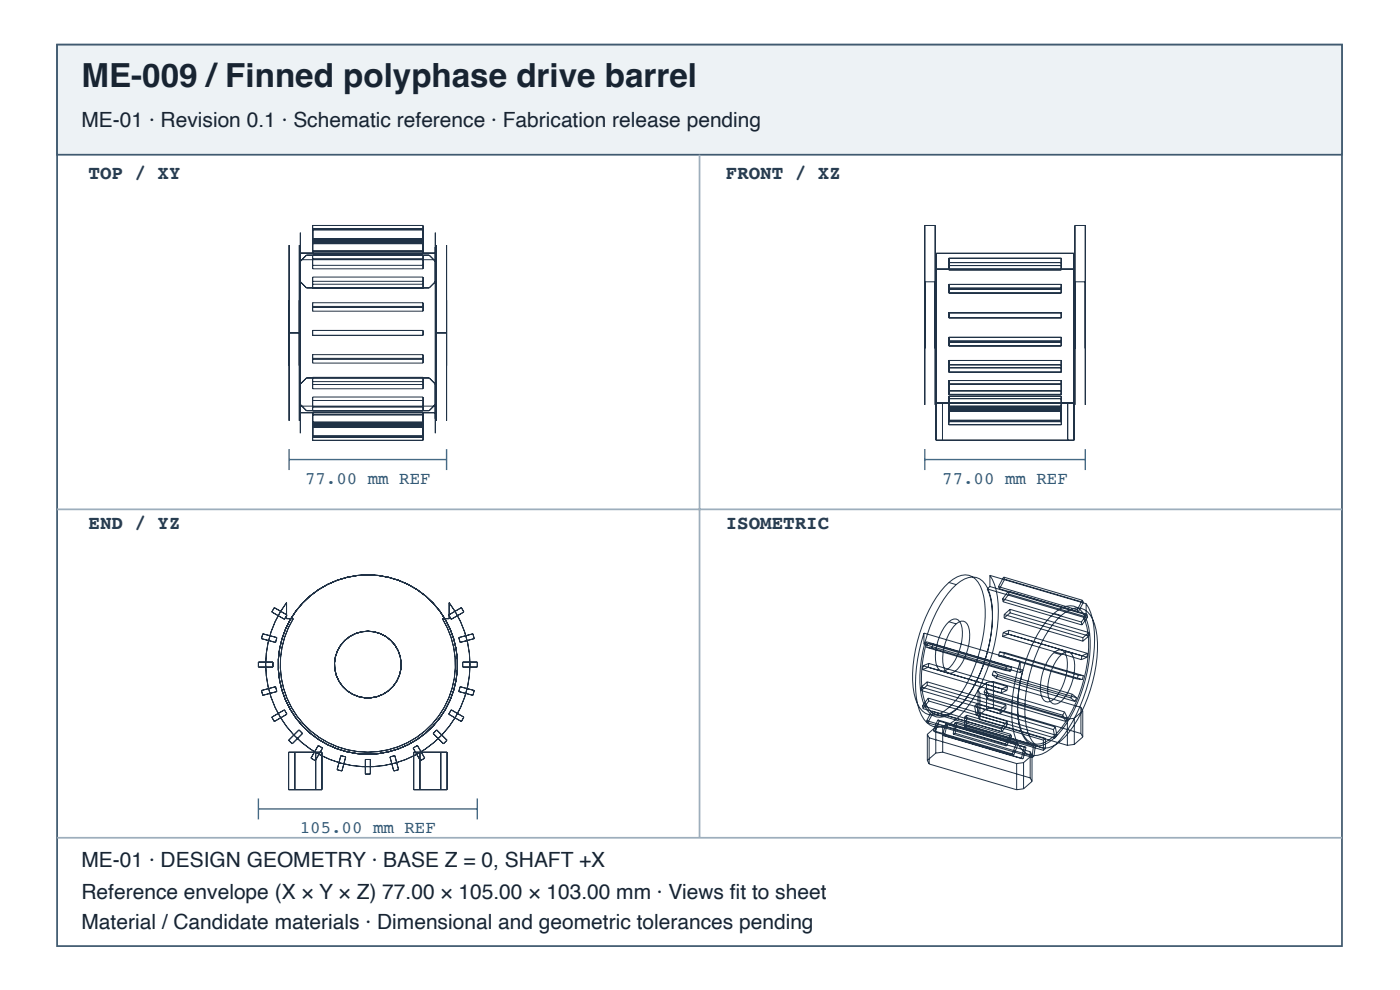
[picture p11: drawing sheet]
<svg xmlns="http://www.w3.org/2000/svg" width="297mm" height="210mm" viewBox="0 0 297 210" stroke-linecap="round" stroke-linejoin="round" font-family="sans-serif">
<path d="M12.1 9.5h272.6v191.1h-272.6z" fill="none" stroke="#405a70" stroke-width=".37"/>
<path d="M12.1 9.5h272.6v23.3h-272.6z" fill="#edf2f5"/>
<path d="M12.1 9.5h272.6v23.3h-272.6z" fill="none" stroke="#405a70" stroke-width=".37"/>
<path d="M148.4 32.8v144.8M12.1 108h272.6M12.1 177.6h272.6" fill="none" stroke="#9daebc" stroke-width=".37"/>
<g fill="none" stroke="#203246" stroke-width=".21">
<path d="M61.3 52v37.2zM63.5 52v37.2zM63.7 53.7v-4.4v42.5v-4.3M63.7 55.1v-2.7v36.4v-2.7M63.7 53.7h28.7M63.7 53.7v1.4M63.7 55.1h28.7M65 54.1h26.1l1.3 1.3v4.3l-1.3 1.3h-26.1l-1.3-1.3v-4.3zM66.3 47.8h23.5v5.9h-23.5zM66.3 54.1v2.9h23.5v-2.9M66.3 58.7h23.5v2.5h-23.5zM66.3 59.6h23.5"/>
<path d="M66.3 56.3h23.5M66.3 54.8h23.5M66.3 53.2h23.5M66.3 50.6h23.5M66.3 51.1h23.5M66.3 51.4h23.5M66.3 48.4h23.5M66.3 51.6h23.5M66.3 48.7h23.5M66.3 50.8h23.5M92.4 53.7v-4.4v42.5v-4.3M92.4 55.1v-2.7v36.4v-2.7"/>
<path d="M92.4 53.7v1.4M92.6 52v37.2zM94.7 52v37.2zM196.2 47.8v38zM196.2 59.7v14.2zM196.2 47.8h2.2M196.2 59.7h2.2M198.4 47.8v38zM198.4 59.7v14.2zM198.6 53.7v34.8zM198.6 57.1v28.3zM198.6 53.7h29.2"/>
<path d="M198.6 57.1h29.2M198.6 53.7v3.4M201.3 54.8h23.9v2.4h-23.9zM201.3 55.7h23.9M201.3 56.3h23.9M227.8 53.7v34.8zM227.8 57.1v28.3zM227.8 53.7v3.4M228 47.8v38zM228 59.7v14.2zM228 47.8h2.2M228 59.7h2.2"/>
<path d="M230.2 47.8v38zM230.2 59.7v14.2zM61.3 63.6v13.9zM61.3 70.6h2.2M63.5 63.6v13.9zM66.3 64.2h23.5v1.8h-23.5zM66.3 70.1h23.5v1h-23.5zM66.3 75.2h23.5v1.8h-23.5zM66.3 76h23.5M66.3 76.2h23.5M66.3 65h23.5M66.3 65.2h23.5"/>
<path d="M66.3 60.3h23.5M92.6 63.6v13.9zM92.6 70.6h2.1M94.7 63.6v13.9zM201.3 60.3h23.9v1.8h-23.9zM201.3 66.3h23.9v1.1h-23.9zM201.3 71.5h23.9v1.8h-23.9zM201.3 76.4h23.9v2.5h-23.9zM201.3 61.3h23.9M201.3 61.1h23.9M201.3 72.5h23.9M201.3 72.3h23.9"/>
<path d="M201.3 77.3h23.9M201.3 78h23.9M63.7 87.5h28.7M63.7 81.4l1.3-1.3h26.1l1.3 1.3v4.4l-1.3 1.3h-26.1l-1.3-1.3zM63.7 86.1v1.4M63.7 86.1h28.7M66.3 80h23.5v2.4h-23.5zM66.3 84.2h23.5v2.9h-23.5zM66.3 87.4h23.5v6h-23.5zM66.3 87.9h23.5M66.3 90.6h23.5M66.3 90h23.5"/>
<path d="M66.3 89.8h23.5M66.3 92.7h23.5M66.3 89.5h23.5M66.3 92.4h23.5M66.3 90.3h23.5M66.3 86.3h23.5M66.3 84.9h23.5M66.3 81.5h23.5M66.3 80.9h23.5M92.4 86.1v1.4M198.6 85.4h29.2v8h-29.2zM200 85.4v8"/>
<path d="M201.3 84h23.9v6h-23.9zM201.3 80.7h23.9v2.9h-23.9zM201.3 81.4h23.9M201.3 82.9h23.9M201.3 84.5h23.9M201.3 87.2h23.9M201.3 86.7h23.9M201.3 86.4h23.9M201.3 89.4h23.9M201.3 86.1h23.9M201.3 89.1h23.9M201.3 86.9h23.9"/>
<path d="M226.5 85.4v8M55.7 134.4l3 .8-.2 1-3-.8zM58.2 128.8l2.7 1.6-.6 .9-2.6-1.6zM60.8 127.8v3.4h1.4a18.6 18.6 0 0 0 15.8 28.3 18.6 18.6 0 0 0 15.9-28.3h1.4v-3.4a21.7 21.7 0 0 1-2.6 29.1 21.7 21.7 0 0 1-29.3 0 21.7 21.7 0 0 1-2.6-29.1zM95.2 130.4l2.7-1.6 .5 .9-2.7 1.6zM97.3 135.2l3-.8 .3 1-3 .8zM196 134.2l20.4 6M196 134.2v2.4M196 136.6l20.4 6M196.6 136.1l-.6 .5M196.6 136.1l20.4 6M196.6 137.2l1.1 .2"/>
<path d="M196.6 137.2l16.7 5M196.8 136.4l-.2 .8M196.8 136.4l1.1 .1M196.8 136.4l16.7 4.9M197.7 137.4l16.7 4.9M197.9 136.5l-.2 .9M197.9 136.5l16.7 5M200.4 124.4a5.6 5.6 0 0 1 5.1-2.4 5.2 5.2 0 0 1 3.2 4.5 30.7 30.7 0 0 1-4.8 20.4 10.3 10.3 0 0 1-5.2 4.6 3.4 3.4 0 0 1-4.1-2.3 19.7 19.7 0 0 1-.4-11.5 29.7 29.7 0 0 1 6.2-13.3zM201.3 131.8a1.44 1.44 0 0 1 1.5-.6 1.44 1.44 0 0 1 1.1 1.2 10.5 10.5 0 0 1-2.9 9.5 1.46 1.46 0 0 1-1.6 .2 1.46 1.46 0 0 1-.8-1.4 11 11 0 0 1 2.7-8.9zM201.3 123.5l1.6 .4M201.3 131.8l1.6 .5M202 124.8a5.6 5.6 0 0 1 5.1-2.4 5.2 5.2 0 0 1 3.1 4.5 30.7 30.7 0 0 1-4.7 20.4 10.3 10.3 0 0 1-5.3 4.7 3.4 3.4 0 0 1-4-2.3 19.7 19.7 0 0 1-.4-11.6 29.7 29.7 0 0 1 6.2-13.3z"/>
<path d="M202.9 132.3a1.44 1.44 0 0 1 1.5-.6 1.44 1.44 0 0 1 1.1 1.2 10.5 10.5 0 0 1-2.9 9.4 1.46 1.46 0 0 1-1.6 .3 1.46 1.46 0 0 1-.9-1.4 11 11 0 0 1 2.8-8.9zM209.4 124.9a18.5 18.5 0 0 1 .6 11.2 26.9 26.9 0 0 1-7 14.1 4.2 4.2 0 0 1-4.9 1.2 7.1 7.1 0 0 1-2.5-5.6 27.8 27.8 0 0 1 1-9.7M209.4 124.9l20.4 6M210 122a13.3 13.3 0 0 1 1.8 7.6 36.2 36.2 0 0 1-7.4 21.3 7.7 7.7 0 0 1-5.5 3.3 4.6 4.6 0 0 1-3.9-3.6 25.9 25.9 0 0 1 .5-14.6l.5-1.8M210 122l20.4 6M210 124.3l20.4 6.1M210 122v2.3M210 124.3l-.6 .6M211.8 139l1.1 .2M211.8 139l16.7 5M211.8 124.4l.2 .4M211.8 124.4l16.7 4.9"/>
<path d="M212 138.2l1.1 .1M212 138.2l-.2 .8M212 138.2l16.7 4.9M212 124.8l16.7 4.9M212.7 134.9l16.7 4.9M212.7 127l.1 .6M212.7 127l16.7 4.9M212.8 134.1l-.1 .8M212.8 134.1l16.7 4.9M212.8 127.6l16.7 4.9M212.9 139.2l16.7 4.9M212.9 122.3l-1.1 2.1"/>
<path d="M212.9 122.3l.2 .5M212.9 122.3l16.7 5M213 130.3v.7M213 130.3l16.7 4.9M213 131l16.7 4.9M213.1 138.3l-.2 .9M213.1 138.3l16.7 5M213.1 122.8l-1.1 2M213.1 122.8l16.7 4.9M213.9 134.4l-1.2 .5M213.9 134.4l16.7 4.9M213.9 125.3l-1.2 1.7"/>
<path d="M213.9 125.3l.1 .7M213.9 125.3l16.7 5M214 133.6l-1.2 .5M214 133.6l-.1 .8M214 133.6l16.7 4.9M214 126l-1.2 1.6M214 126l16.7 4.9M214.3 129.2l-1.3 1.1M214.3 129.2v.7M214.3 129.9l-1.3 1.1M214.3 129.2l16.7 4.9M214.3 129.9l16.7 4.9"/>
<path d="M222.7 130.9a5.6 5.6 0 0 1 5.1-2.4 5.2 5.2 0 0 1 3.2 4.5 30.7 30.7 0 0 1-4.8 20.4 10.3 10.3 0 0 1-5.3 4.7 3.4 3.4 0 0 1-4-2.3 19.7 19.7 0 0 1-.4-11.6 29.7 29.7 0 0 1 6.2-13.3zM223.6 138.4a1.44 1.44 0 0 1 1.5-.6 1.44 1.44 0 0 1 1.1 1.2 10.5 10.5 0 0 1-2.9 9.4 1.46 1.46 0 0 1-1.6 .3 1.46 1.46 0 0 1-.8-1.4 11 11 0 0 1 2.7-8.9zM223.6 130l1.5 .5M223.6 138.4l1.5 .4M224.2 131.4a5.6 5.6 0 0 1 5.2-2.4 5.2 5.2 0 0 1 3.1 4.5 30.7 30.7 0 0 1-4.7 20.4 10.3 10.3 0 0 1-5.3 4.6 3.4 3.4 0 0 1-4.1-2.3 19.7 19.7 0 0 1-.4-11.5 29.7 29.7 0 0 1 6.2-13.3zM225.1 138.8a1.44 1.44 0 0 1 1.5-.6 1.44 1.44 0 0 1 1.1 1.2 10.5 10.5 0 0 1-2.8 9.5 1.46 1.46 0 0 1-1.7 .2 1.46 1.46 0 0 1-.8-1.4 11 11 0 0 1 2.7-8.9zM228.5 129.3l.2 .4M229.4 131.9l.1 .6M229.5 139l-.1 .8M229.6 127.3l-1.1 2M229.6 127.3l.2 .4M229.7 135.2v.7"/>
<path d="M229.8 127.7l-1.1 2M229.8 130.9a18.5 18.5 0 0 1 .6 11.2 26.9 26.9 0 0 1-7 14.1 4.2 4.2 0 0 1-4.9 1.2 7.1 7.1 0 0 1-2.5-5.6 27.8 27.8 0 0 1 1-9.7M230.4 128a13.3 13.3 0 0 1 1.8 7.6 36.2 36.2 0 0 1-7.3 21.3 7.7 7.7 0 0 1-5.6 3.3 4.6 4.6 0 0 1-3.9-3.6 25.9 25.9 0 0 1 .5-14.6l.5-1.8M230.4 130.4l-.6 .5M230.4 128v2.4M230.6 139.3l-1.2 .5M230.6 130.3l-1.2 1.6M230.6 130.3l.1 .6M230.7 138.5l-1.2 .5M230.7 138.5l-.1 .8M230.7 130.9l-1.2 1.6M231 134.1l-1.3 1.1"/>
<path d="M231 134.1v.7M231 134.8l-1.3 1.1M54.8 140.4h3.1v1h-3.1zM55.5 146.4l3-.8 .2 1-3 .8zM57.7 152l2.6-1.5 .6 .9-2.7 1.6zM61.2 159.5h7.1v7.9h-7.1zM61.2 156.9l2.2-2.2 .8 .8-2.2 2.2zM62.6 159.5v7.9M67 159.5v7.9M67.5 158.1l.9 .5-1.5 2.7-.9-.6zM87.6 158.6l1-.5 1.5 2.6-.9 .6zM87.8 159.5h7v7.9h-7z"/>
<path d="M89.1 159.5v7.9M91.9 155.5l.7-.8 2.2 2.2-.7 .8zM93.5 159.5v7.9M95.7 150.5l2.7 1.5-.5 1-2.7-1.6zM97.6 145.6l3 .8-.3 1-3-.8zM98.2 140.4h3.1v1h-3.1zM195.4 145.7v.7M195.4 146.4l16.8 4.9M195.4 145.7l16.8 4.9M195.7 142l16.7 4.9M195.7 149.6l.1 .6M195.7 149.6l16.7 4.9"/>
<path d="M195.8 141.2l-.1 .8M195.8 141.2l16.7 4.9M195.8 150.2l16.7 5M196.6 152.8l.2 .4M196.6 152.8l16.7 4.9M196.7 145.3l-1.3 1.1M196.7 144.6l-1.3 1.1M196.7 144.6v.7M196.7 145.3l16.7 4.9M196.7 144.6l16.7 4.9M196.7 155.7v5.5M196.7 155.7l.4 .7"/>
<path d="M196.8 153.2l16.7 5M196.9 141.5l-1.2 .5M196.9 141.5l16.7 4.9M196.9 148l-1.2 1.6M196.9 148l.1 .6M196.9 148l16.7 4.9M197 140.7l-1.2 .5M197 140.7l-.1 .8M197 140.7l16.7 4.9M197 148.6l-1.2 1.6M197 148.6l26.8 7.9M197.1 156.4v5.6"/>
<path d="M197.1 156.4l18.6 5.5M197.7 150.8l-1.1 2M197.7 150.8l.2 .4M197.7 150.8l16.7 4.9M197.9 151.2l-1.1 2M197.9 151.2l16.7 4.9M198.1 154.9l.3 .3M198.1 154.9l16.7 4.9M198.4 155.2l16.7 4.9M198.5 154.1v5.6M198.5 159.7l-1.8 1.5M198.5 154.1l-1.8 1.6"/>
<path d="M198.9 152.6l-.8 2.3M198.9 152.6l.3 .3M198.9 152.6l16.7 4.9M199.2 152.9l-.8 2.3M199.2 152.9l16.8 4.9M200 155.9h.3M200 155.9l16.7 4.9M200 153.9v5.6M200 159.5l18.6 5.4M200 153.9l18.6 5.5M200 159.5l-1.5 .2M200 153.9l-1.5 .2"/>
<path d="M200.3 155.9l16.7 5M200.6 153.5l-.6 2.4M200.6 153.5h.4M200.6 153.5l16.7 4.9M201 153.5l-.7 2.4M201 153.5l16.7 4.9M202.2 155.6l16.7 5M202.5 153.3l-.3 2.3M202.5 153.3l16.8 4.9M202.6 155.5l-.4 .1M202.6 155.5l16.7 4.9M203 153.1l-.4 2.4"/>
<path d="M203 153.1l-.5 .2M203 153.1l16.7 4.9M204.7 152v2.2M204.7 152l16.7 4.9M204.7 154.2l16.7 4.9M205.1 151.6v2.2M205.1 153.8l-.4 .4M205.1 151.6l-.4 .4M205.1 151.6l16.7 4.9M205.1 153.8l16.7 4.9M206.8 149.8l.3 1.8 .4-.6M206.8 149.8l16.7 4.9"/>
<path d="M207.2 149.2l.3 1.8M207.2 149.2l-.4 .6M207.2 149.2l16.7 4.9M207.5 146.3v5.5M207.5 151.8l.4 .8M207.5 146.3l.4 .7M207.5 151l16.7 4.9M207.9 147v5.6M207.9 152.6l18.5 5.4M207.9 147l18.5 5.5M208.8 146.7l.6 1.3M208.8 146.7l16.7 4.9"/>
<path d="M209.1 146l.7 1.3M209.1 146l-.3 .7M209.1 146l16.7 4.9M209.3 150.3l-1.8 1.5M209.3 144.7v5.6M209.3 144.7l-1.8 1.6M209.4 148l16.7 5M209.8 147.3l-.4 .7M209.8 147.3l16.7 5M210.5 143.1l.9 .7M210.5 143.1l16.7 4.9M210.8 144.5v5.6"/>
<path d="M210.8 150.1l18.5 5.4M210.8 144.5l18.5 5.5M210.8 150.1l-1.5 .2M210.8 144.5l-1.5 .2M210.8 142.3l.9 .7M210.8 142.3l-.3 .8M210.8 142.3l16.7 4.9M211.4 143.8l16.7 4.9M211.7 143l-.3 .8M211.7 143l16.7 4.9M212.2 150.6v.7M212.4 154.5l.1 .7"/>
<path d="M212.5 146.1l-.1 .8M213.3 142.2l1.1 .1M213.3 157.7l.2 .5M213.4 150.2l-1.2 1.1M213.4 149.5l-1.2 1.1M213.4 149.5v.7M213.5 141.3l-.2 .9M213.5 141.3l1.1 .2M213.6 146.4l-1.2 .5M213.6 152.9l.1 .6-1.2 1.7M213.6 152.9l-1.2 1.6M213.7 145.6l-1.2 .5"/>
<path d="M213.7 145.6l-.1 .8M214.4 155.7l-1.1 2M214.4 155.7l.2 .4M214.6 141.5l-.2 .8M214.6 156.1l-1.1 2.1M214.8 159.8l.3 .3M215.6 157.5l-.8 2.3M215.6 157.5l.4 .3M216 157.8l-.9 2.3M216.4 140.2v2.4M217 142.1l-.6 .5M217.3 158.4l-.6 2.4"/>
<path d="M217.3 158.4h.4M217.7 158.4l-.7 2.5M218.6 159.4v5.5M218.6 159.4l.3 .7M219.3 158.2l-.4 2.4M219.7 158l-.4 2.4M219.7 158l-.4 .2M221.4 156.9v2.2M221.8 156.5v2.2M221.8 158.7l-.4 .4M221.8 156.5l-.4 .4M223.5 154.7l.3 1.8"/>
<path d="M223.9 154.1l.3 1.8M223.9 154.1l-.4 .6M224.2 155.9l-.4 .6M225.5 151.6l.6 1.4M225.8 150.9l.7 1.4M225.8 150.9l-.3 .7M226.4 152.5v5.5M226.5 152.3l-.4 .7M227.2 148l.9 .7M227.5 147.2l.9 .7M227.5 147.2l-.3 .8M227.9 152.3v5.5"/>
<path d="M227.9 157.8l-1.5 .2M227.9 152.3l-1.5 .2M228.4 147.9l-.3 .8M228.5 144l1.1 .1M228.7 143.1l1.1 .2M228.7 143.1l-.2 .9M229.3 150v5.5M229.3 155.5l.4 .8M229.3 150l.4 .7M229.7 156.3l-1.8 1.5M229.7 150.7l-1.8 1.6M229.7 150.7v5.6"/>
<path d="M229.8 143.3l-.2 .8M72.3 160.2l1 .3-.8 3-1-.3zM77.5 161h1.1v3.1h-1.1zM82.7 160.5l1.1-.3 .8 3-1.1 .3zM196.7 161.2l.4 .8M197.1 162l18.6 5.4M215.7 161.9v5.5M216.7 160.8l.3 .1M217.1 161.7v5.5M217.1 167.2l-1.4 .2M217.1 161.7l-1.4 .2M218.6 164.9l.3 .8"/>
<path d="M218.9 160.1v5.6M218.9 165.7l-1.8 1.5M218.9 160.1l-1.8 1.6M219.3 160.4l-.4 .2"/>
<circle cx="78" cy="140.9" r="19"/>
<circle cx="78" cy="140.9" r="7.1"/>
</g>
<path d="M61.3 95.2v4.5M61.3 97.4h33.4M94.7 95.2v4.5M196.2 97.4h34M196.2 95.2v4.5M230.2 95.2v4.5M54.8 169.3v4.4M54.8 171.5h46.5M101.3 169.3v4.4" fill="none" stroke="#466b86" stroke-width=".3"/>
<text font-size="7" fill="#182431" x="17.3" y="18.4">ME-009 /Finned polyphase drive barrel</text>
<g font-size="4.4" fill="#182431">
<text x="17.3" y="26.9">ME-01 · Revision 0.1 · Schematic reference · Fabrication release pending</text>
<text x="17.3" y="183.9">ME-01 · DESIGN GEOMETRY · BASE Z = 0, SHAFT +X</text>
<text x="17.3" y="190.6">Reference envelope (X × Y × Z) 77.00 × 105.00 × 103.00 mm · Views fi t to sheet</text>
<text x="17.3" y="196.9">Material / Candidate materials · Dimensional and geometric tolerances pending</text>
</g>
<g font-size="4.1" fill="#263d52">
<text x="18.8" y="38">TOP / XY</text>
<text x="154" y="38">FRONT / XZ</text>
<text x="18.8" y="112.1">END / YZ</text>
<text x="154" y="112.1">ISOMETRIC</text>
</g>
<g font-size="3.7" fill="#335b78">
<text x="64.7" y="102.6">77.00 mm REF</text>
<text x="199.9" y="102.6">77.00 mm REF</text>
<text x="63.6" y="176.7">105.00 mm REF</text>
</g>
</svg>
